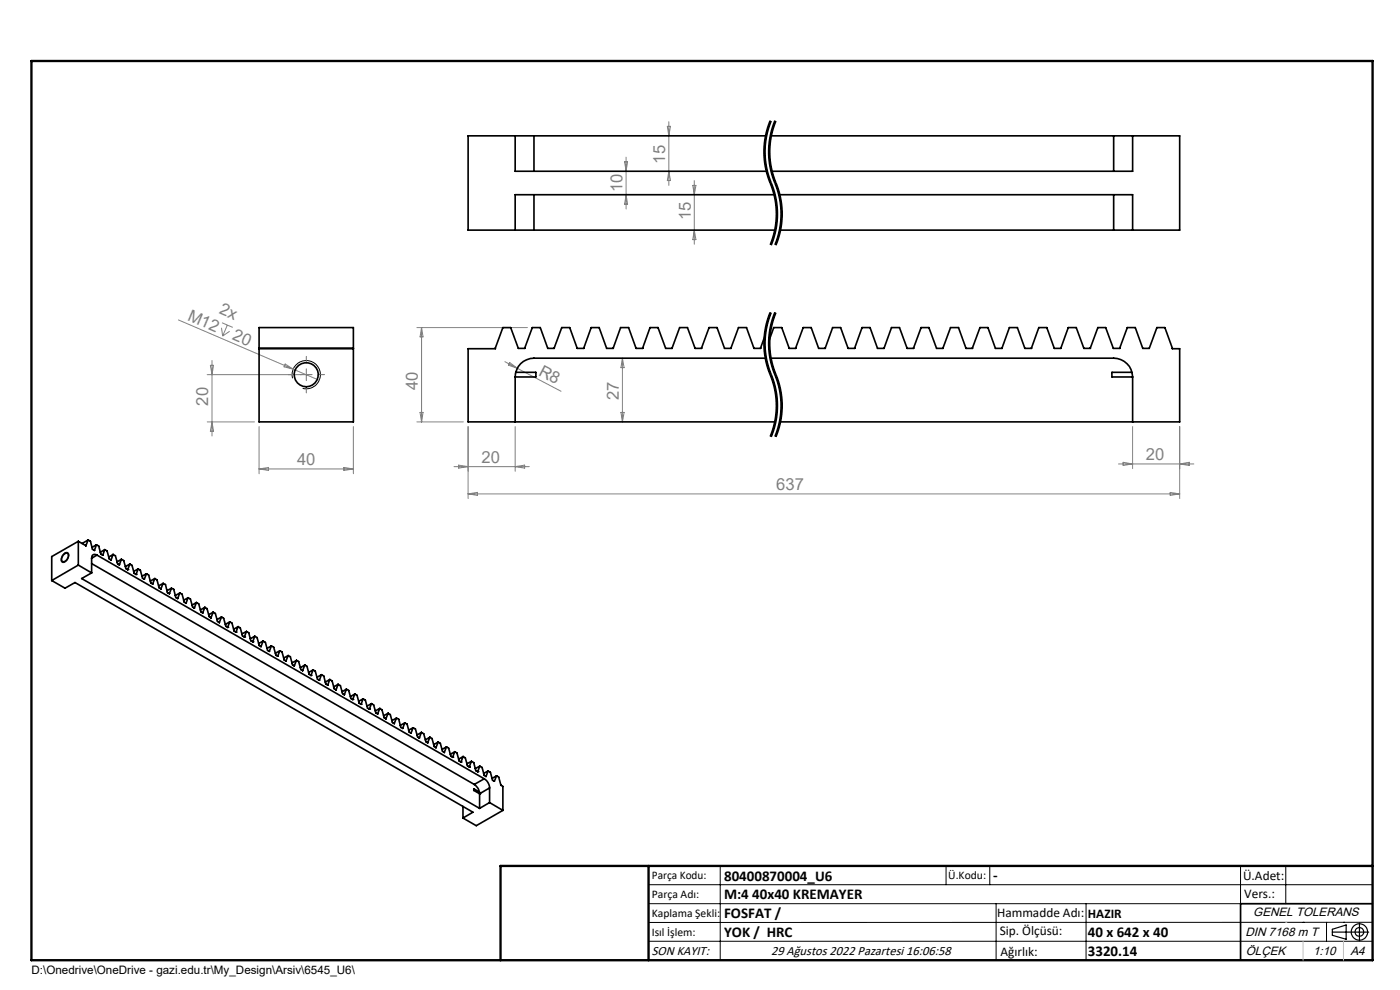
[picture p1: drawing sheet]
<svg xmlns="http://www.w3.org/2000/svg" width="297mm" height="210mm" viewBox="0 0 297 210" stroke-linecap="round" stroke-linejoin="round" font-family="sans-serif">
<g fill="none" stroke="#808080" stroke-width=".21">
<path d="M132.5 34.3h.6l-.3 2zM132.8 33.3v11M141.6 26.8h.6l-.3 2zM141.9 25.8v13.5M141.9 36.3l.3 2h-.6zM147 39.3h.6l-.3 2zM147.3 38.3v13.5M132.8 41.3l.3 2h-.6zM147.3 48.8l.3 2h-.6zM37.9 67.9l24.3 10.4M44 79.5h20M44.6 77.5h.7l-.3 2z"/>
<path d="M45 76.5v16M47 69.5l.2 1.8M47.1 68.5l2.3 1M48.2 69l-1 2.3M48.7 70.3l-1.5 1M60.5 77.2l1.7 1.1-1.9-.5zM62.2 78.3l5.5 2.4M88.4 69.5h23.5M89.4 69.5v20M89.4 69.5l.3 2h-.6zM107.1 76.7l2.6 1.4M108.1 76.9l1.6 1.2-1.9-.6z"/>
<path d="M109.7 78.1l9.3 4.9M132 76v13.5M132 76l.4 2h-.7zM44 89.5h10M45 89.5l.3 2h-.7zM55 90.5v10M55 99.5h20M55 99.5l2-.3v.6zM73 99.2l2 .3-2 .3zM75 90.5v10M88.4 89.5h9.9M89.1 87.5h.6l-.3 2z"/>
<path d="M96.3 99h16M97.3 98.7l2 .3-2 .3zM99.3 90.5v15.3M109.3 90.5v9.5M109.3 99l2-.3v.6zM131.7 87.5h.7l-.4 2zM237.3 98.4h16M238.3 98.1l2 .3-2 .3zM240.3 90.5v8.9M250.3 90.5v15.3M250.3 98.4l2-.3v.6zM99.3 104.8h151"/>
<path d="M99.3 104.8l2-.4v.7zM248.2 104.4l2.1 .4-2.1 .3z"/>
</g>
<g fill="none" stroke="#000" stroke-width=".21">
<path d="M162.1 34.3l.5 2.3M162.6 36.6l.5 1.7M162.7 27.2l-.6 3.5v3.6M163.1 27.3a16.9 16.9 0 0 0 .5 11.2M163.1 26.1l-.4 1.1M163.1 38.3l1 2.8M163.1 34.3l.5 2.3M163.3 25.6l-.2 .5M163.5 25.6a17.8 17.8 0 0 0 .5 14.6 17.1 17.1 0 0 1-.5 11.8M163.6 38.5l.1 .2zM163.6 36.6l.5 1.7M163.7 38.7a17.3 17.3 0 0 1 0 13.3"/>
<path d="M163.7 25.7l-.6 1.6M163.7 27.2l-.6 3.5v3.6M164.1 27.3a17.5 17.5 0 0 0 1 12.5l.8 3.5M164.1 38.3l1 2.8M164.3 25.6l-.6 1.6M164.5 25.6a17.8 17.8 0 0 0 .5 14.6 17.1 17.1 0 0 1-.5 11.8M164.7 25.7l-.6 1.6M163.5 51.4l-.2 .5M164.1 41.1l.4 2.3M164.2 49.1l-.7 2.3M164.5 43.4l.1 2.9-.4 2.8M164.5 51.4l-.2 .5"/>
<path d="M165.1 41.1l.4 2.3M165.2 49.1l-.7 2.3M165.5 43.4l.1 2.9-.4 2.8M165.9 47.5l-.5 2.3-.7 2.2M165.9 43.3l.1 1.8-.1 2.4M162 72.6a17.3 17.3 0 0 0 1.1 6.4M162.4 73.7v.6M162.4 74.3l.5 2.9M162.9 67.3l-.7 2.9-.2 2.4M162.9 77.2l.4 1.1M163 72.6a20.3 20.3 0 0 0 1.9 8.6l.4 1.7M163.1 66.8l-.2 .5"/>
<path d="M163.1 79l.8 2.2 .4 1.7M163.3 78.3l.3 .8M163.3 66.2l-.2 .6M163.4 73.7v.6M163.4 74.3l.5 2.9M163.5 66.3a17.8 17.8 0 0 0 .5 14.5 17.1 17.1 0 0 1-.5 11.8M163.6 79.1l.1 .3zM163.7 66.4l-.6 1.6-.5 2.3-.2 3.5M163.7 79.4l.9 2.8 .3 2.4M163.9 67.3l-.7 2.9-.2 2.4M163.9 77.2l.4 1.1M164.3 78.3l1 2.8 .6 2.9"/>
<path d="M164.3 66.2l-.4 1.1M164.5 66.3a17.8 17.8 0 0 0 .5 14.5 17.1 17.1 0 0 1-.5 11.8M164.7 66.4l-.6 1.6-.5 2.3-.2 3.5M62.1 80.2a3 3 0 0 1 2.6-3.7 3 3 0 0 1 3.2 3.2 3 3 0 0 1-3.7 2.7M164.3 82.9a17 17 0 0 1 0 6.3M164.3 89.2l-1 3.4M164.9 87.5l-.5 3-.7 2.2M164.9 84.6v2.9M165.3 82.9l.3 2.9-.3 3.4M165.3 89.2l-1 3.4M165.9 88.1l-.5 2.4-.7 2.2M165.9 84v.6"/>
<path d="M165.9 87.5v.6M165.9 84.6v2.9M13.5 117.5a.63 .63 0 0 1 .9-.3 .63 .63 0 0 1 .2 .9 1.24 1.24 0 0 1-1.4 1.2 1.32 1.32 0 0 1 .3-1.8zM137.6 187.7h153.6M137.6 191.7h153.6M137.6 199.7h153.6M152.8 183.7v20M200.7 183.7v4M210 183.7v4M211.3 191.7v12M230.4 191.7v12M263.2 183.7v20"/>
<path d="M272.8 183.7v8M276.4 195.6h.1M281.4 195.6v4.1M285 195.6h.1M291.2 195.6l-153.6 .1"/>
</g>
<path d="M163.5 25.6a17.1 17.1 0 0 0 0 13.2M163.5 38.8a17.1 17.1 0 0 1 0 13.2M164.5 25.6a17.1 17.1 0 0 0 0 13.2M164.5 38.8a17.1 17.1 0 0 1 0 13.2M163.5 66.3a17.1 17.1 0 0 0 0 13.2M163.5 79.5a17.1 17.1 0 0 1 0 13.1M164.5 66.3a17.1 17.1 0 0 0 0 13.2M164.5 79.5a17.1 17.1 0 0 1 0 13.1" fill="none" stroke="#000" stroke-width=".21" stroke-dasharray="6.3 1.3 1.3 1.3" stroke-dashoffset="1.5" stroke-linecap="butt"/>
<g fill="none" stroke="#000" stroke-width=".25">
<path d="M282.6 197.7h7.8M282.6 197.1l3-.9v3l-3-.8zM288.4 195.8v3.8M106.2 203.7h185"/>
<circle cx="288.4" cy="197.7" r="1.74"/>
<circle cx="288.4" cy="197.7" r=".93"/>
</g>
<path d="M62.5 79.5h-1.4M65 77v-1.4M67.5 79.5h1.4M65 82v1.3" fill="none" stroke="#808000" stroke-width=".21" stroke-dasharray="15.2 1.3 1.3 1.3"/>
<path d="M63.7 79.5h2.5M65 78.2v2.5" fill="none" stroke="#808000" stroke-width=".21"/>
<g fill="none" stroke="#000" stroke-width=".35">
<path d="M109.3 28.8h4M109.3 28.8v7.5h53.4M109.3 28.8h-10v20h10M113.3 28.8h49.2M113.3 28.8v7.5M163.5 28.8h72.8M236.3 28.8h4M236.3 28.8v7.5M240.3 28.8h10v20h-10M240.3 28.8v7.5h-76.6M109.3 48.8h4M113.3 48.8h51.2"/>
<path d="M113.3 41.3v7.5M164.3 41.3h-55v7.5M165.3 41.3h75v7.5M165.5 48.8h70.8M236.3 48.8h4M236.3 41.3v7.5M55 69.5h20v20h-20zM55 74h20M55 73.9h20M109.3 80v9.5M109.4 79h4.3v1h-4.4M162.2 71.4l-.8 2.5h-1.5l-1.5-4.4h-1.7l-1.6 4.4h-1.4l-1.6-4.4h-1.7l-1.6 4.4h-1.3l-1.7-4.4h-1.6l-1.6 4.4h-1.4l-1.6-4.4h-1.7l-1.6 4.4h-1.4l-1.6-4.4h-1.6l-1.6 4.4h-1.4l-1.6-4.4h-1.7l-1.5 4.4h-1.5l-1.5-4.4h-1.7l-1.6 4.4h-1.4l-1.6-4.4h-1.7l-1.6 4.4h-1.3l-1.7-4.4h-1.6l-1.6 4.5h-5.8v15.5h65.2"/>
<path d="M162.5 76h-49.2a4 4 0 0 0-4 4M163.2 72.1l.9-2.6h1.7l1.6 4.4h1.4l1.6-4.4h1.7l1.6 4.4h1.4l1.5-4.4h1.7l1.6 4.4h1.4l1.6-4.4h1.7l1.6 4.4h1.4l1.5-4.4h1.7l1.6 4.4h1.4l1.6-4.4h1.7l1.6 4.4h1.4l1.5-4.4h1.7l1.6 4.4h1.4l1.6-4.4h1.7l1.6 4.4h1.4l1.5-4.4h1.7l1.6 4.4h1.4l1.6-4.4h1.7l1.6 4.4h1.4l1.5-4.4h1.7l1.6 4.4h1.4l1.6-4.4h1.7l1.6 4.4h1.4l1.5-4.4h1.7l1.6 4.4h1.4l1.6-4.4h1.7l1.6 4.5h1.6v15.5h-84.8M163.4 76h72.9a4 4 0 0 1 4 4M240.1 79h-4.2v1h4.4M240.3 80v9.5M13.4 117.7l.2-.1a.53 .53 0 0 1 .7-.2 .53 .53 0 0 1 .2 .7 .98 .98 0 0 1-1.3 1l-.1-.4zM16.6 119.9l2.8 1.6M16.6 114.8v5.1M16.6 114.8l1.6 .9M16.6 119.9l-5.6 3.2M16.6 114.8l-5.6 3.3v5M18.2 115.7h.1"/>
<path d="M18.7 114.5l-.5 1.2M18.7 114.5l.5 .3 .4 1.7 .4 .2M18.7 114.5l-1.3 .8M19.4 118.4v3.1M19.4 119.5l81.2 46.9M20 116.7h.1M20.5 115.6l.5 .2 .4 1.7 .4 .2M20.5 115.6l-.5 1.1M20.5 115.6l-1 .5M20.6 117.7a.69 .69 0 0 0-.8 0 .69 .69 0 0 0-.4 .7M20.6 117.7l82.1 47.5M20.6 117.7l-1.2 .7"/>
<path d="M21.8 117.7h.1M22.2 116.6l.5 .3 .5 1.7 .4 .2M22.2 116.6l-.4 1.1M22.2 116.6l-.9 .5M23.5 118.8h.1M24 117.6l-.4 1.2M24 117.6l.5 .3 .4 1.7 .4 .2M24 117.6l-.9 .6M25.3 119.8h.1M25.8 118.6l.4 .3 .5 1.7 .4 .2M25.8 118.6l-.5 1.2M25.8 118.6l-1 .6"/>
<path d="M27.6 119.7l-.5 1.1M27.6 119.7l.4 .2 .5 1.7 .4 .2M27.6 119.7l-1 .5M11 123.1l2.8 1.7 2.1-1.2 84.4 48.7-2.1 1.2M19.4 121.5l-2.1 1.2 84.4 48.8M27.1 120.8h.1M28.8 121.8h.1M28.9 121.8h.1M29.3 120.7l-.4 1.1M29.3 120.7l.5 .3 .4 1.7 .4 .2 .5-1.2M29.3 120.7l-.9 .5M31.1 121.7l.4 .3 .5 1.7 .4 .2 .4-1.2"/>
<path d="M31.1 121.7l-1 .5M32.8 122.7l.5 .3 .5 1.7 .3 .2M32.8 122.7l-.9 .6M34.1 124.9h.1M34.6 123.7l-.5 1.2M34.6 123.7l.5 .3 .4 1.7 .4 .2M34.6 123.7l-.9 .6M35.9 125.9h.1M36.4 124.8l-.5 1.1M36.4 124.8l.5 .2 .4 1.7 .4 .2M36.4 124.8l-1 .5M37.7 126.9v.1"/>
<path d="M38.1 125.8l-.4 1.1M38.1 125.8l.5 .2 .5 1.7 .4 .3 .4-1.2M38.1 125.8l-.9 .5M39.9 126.8l.5 .3 .5 1.7 .3 .2M39.9 126.8l-1 .5M41.2 129h.1M41.7 127.8l.5 .3 .4 1.7 .4 .2M41.7 127.8l-.5 1.2M41.7 127.8l-1 .6M43 130h.1M43.5 128.8l-.5 1.2M43.5 128.8l.4 .3 .5 1.7 .4 .2"/>
<path d="M43.5 128.8l-1 .6M44.7 131h.1M45.2 129.8l-.4 1.2M45.2 129.8l.5 .3 .4 1.7 .4 .3M45.2 129.8l-.9 .6M46.5 132v.1M47 130.9l-.5 1.1M47 130.9l.4 .3 .5 1.6 .4 .3M47 130.9l-1 .5M48.3 133.1h.1M48.8 131.9l-.5 1.2M48.8 131.9l.4 .3 .5 1.7 .4 .2"/>
<path d="M48.8 131.9l-1 .6M50.1 134.1h.1M50.5 132.9l-.4 1.2M50.5 132.9l.5 .3 .4 1.7 .5 .2M50.5 132.9l-.9 .6M51.8 135.1h.1M51.9 135.1h.1M52.3 133.9l-.4 1.2M52.3 133.9l.5 .3 .4 1.7 .4 .2M52.3 133.9l-1 .6M53.6 136.1h.1M54 135l.5 .2 .5 1.7 .4 .3 .4-1.2"/>
<path d="M54 135l-.4 1.1M54 135l-.9 .5M55.8 136l.5 .3 .5 1.7 .3 .2M55.8 136l-.9 .5M57.1 138.1v.1M57.6 137l.5 .3 .4 1.7 .4 .2M57.6 137l-.5 1.1M57.6 137l-.9 .5M58.9 139.2h.1M59.4 138l-.5 1.2M59.4 138l.4 .3 .5 1.7 .4 .2M59.4 138l-1 .6"/>
<path d="M61.1 139.1l-.4 1.1M61.1 139.1l.5 .2 .5 1.7 .3 .2M61.1 139.1l-.9 .5M60.7 140.2h-.1M62.4 141.2h.1M62.9 140.1l-.5 1.1M62.9 140.1l.5 .2 .4 1.7 .4 .3M62.9 140.1l-1 .5M64.2 142.2v.1M64.7 141.1l-.5 1.1M64.7 141.1l.4 .2 .5 1.7 .4 .3M64.7 141.1l-1 .5"/>
<path d="M66 143.3h.1M66.4 142.1l-.4 1.2M66.4 142.1l.5 .3 .4 1.7 .5 .2M66.4 142.1l-.9 .6M67.7 144.3h.1M68.2 143.1l.5 .3 .4 1.7 .4 .2M68.2 143.1l-.4 1.2M68.2 143.1l-1 .6M69.5 145.3h.1M70 144.1l.4 .3 .5 1.7 .4 .2M70 144.1l-.5 1.2M70 144.1l-1 .6"/>
<path d="M71.3 146.3h.1M71.7 145.2l.5 .2 .5 1.7 .4 .2M71.7 145.2l-.4 1.1M71.7 145.2l-.9 .5M73 147.3h.1M73.5 146.2l-.4 1.1M73.5 146.2l.5 .3 .4 1.7 .4 .2M73.5 146.2l-.9 .5M74.8 148.4h.1M75.3 147.2l-.5 1.2M75.3 147.2l.4 .3 .5 1.7 .4 .2M75.3 147.2l-1 .6"/>
<path d="M76.6 149.4h.1M77 148.2l-.4 1.2M77 148.2l.5 .3 .5 1.7 .4 .2M77 148.2l-.9 .6M78.4 150.4h.1M78.8 149.3l-.4 1.1M78.8 149.3l.5 .2 .4 1.7 .4 .2M78.8 149.3l-.9 .5M80.1 151.4h.1M80.6 150.3l-.5 1.1M80.6 150.3l.4 .3 .5 1.7 .4 .2 .4-1.2M80.6 150.3l-1 .5"/>
<path d="M82.3 151.3l.5 .3 .5 1.7 .3 .2 .5-1.2M82.3 151.3l-.9 .5M84.1 152.3l.5 .3 .4 1.7 .4 .2M84.1 152.3l-1 .6M85.4 154.5h.1M85.9 153.3l-.5 1.2M85.9 153.3l.5 .3 .4 1.7 .4 .2 .4-1.1M85.9 153.3l-1 .6M87.6 154.4l.5 .2 .5 1.7 .4 .2M87.6 154.4l-.9 .5M88.9 156.5h.1M89.4 155.4l-.4 1.1"/>
<path d="M89.4 155.4l.5 .2 .4 1.7 .4 .2M89.4 155.4l-.9 .5M90.7 157.5h.1M91.2 156.4l-.5 1.1M91.2 156.4l.5 .3 .4 1.7 .4 .2M91.2 156.4l-1 .5M92.5 158.6h.1M93 157.4l-.5 1.2M93 157.4l.4 .3 .5 1.7 .4 .2M93 157.4l-1 .6M94.2 159.6h.1M94.7 158.4l-.4 1.2"/>
<path d="M94.7 158.4l.5 .3 .4 1.7 .4 .2M94.7 158.4l-.9 .6M96.5 159.4l-.5 1.2M96.5 159.4l.4 .3 .5 1.7 .4 .3M96.5 159.4l-1 .6M96 160.6h.1M97.8 161.6h.1M98.2 171.1v2.4M98.2 160.5l-.4 1.1M98.2 160.5l.5 .3 .5 1.6 .4 .3M98.2 160.5l-.9 .5M99.6 162.7h.1"/>
<path d="M100 161.5l.5 .3 .4 1.7 .5 .2M100 161.5l-.4 1.2M100 161.5l-.9 .5M100.6 166.4a2.6 2.6 0 0 1 1.1 1.6M101.3 163.7h.1M101.4 163.7h.1M101.7 168l-1.2-.7v.4l1.2 .7M101.7 168v.4M101.7 168.4h.1M101.7 168.4v3.1M101.8 162.5l-.4 1.2M101.8 162.5l.5 .3 .4 1.7 .4 .2 .4-1.2"/>
<path d="M101.8 162.5l-1 .5M102.7 165.2a2.42 2.42 0 0 1 1.2 1.9M102.7 165.2l-2.1 1.2M103.5 163.5l.5 .3 .5 1.7 .4 .2 .4-1.1M103.5 163.5l-.9 .6M103.9 170.2l2.8 1.7M103.9 167.1v3.1M103.9 170.2l-2.2 1.3M103.9 167.1l-2.2 1.3M105.3 164.6l.5 .2 .5 1.8 .4 .2v5.1M105.3 164.6l-.9 .5M106.7 171.9l-5.7 3.2-2.8-1.6"/>
<path d="M291.2 191.7h-28v12"/>
<circle cx="65" cy="79.5" r="2.56"/>
</g>
<path d="M6.7 12.9h284.5v190.8h-284.5zM137.6 183.7v20M291.2 183.7h-185v20" fill="none" stroke="#000" stroke-width=".5"/>
<path d="M276.4 199.7v4M285 199.7v4" fill="none" stroke="#c0c0c0" stroke-width=".21"/>
<path d="M272.8 195.6h.1" fill="none" stroke="#c0c0c0" stroke-width=".25"/>
<g font-size="3.5" fill="#808080">
<text x="141.1" y="34.7" transform="rotate(-90 141.1 34.7)">15</text>
<text x="132.1" y="40.7" transform="rotate(-90 132.1 40.7)">10</text>
<text x="146.5" y="46.7" transform="rotate(-90 146.5 46.7)">15</text>
<text x="39.6" y="67.8" transform="rotate(23 39.6 67.8)">M12</text>
<text x="46.3" y="66.5" transform="rotate(23 46.3 66.5)">2x</text>
<text x="49.1" y="71.9" transform="rotate(23 49.1 71.9)">20</text>
<text x="88.7" y="82.8" transform="rotate(-90 88.7 82.8)">40</text>
<text x="114.1" y="79.5" transform="rotate(28 114.1 79.5)">R8</text>
<text x="44.2" y="86" transform="rotate(-90 44.2 86)">20</text>
<text x="131.3" y="84.9" transform="rotate(-90 131.3 84.9)">27</text>
<text x="63" y="98.7">40</text>
<text x="102.2" y="98.2">20</text>
<text x="243.1" y="97.6">20</text>
<text x="164.7" y="104">637</text>
</g>
<g font-size="3.2">
<text x="153.6" y="186.8">80400870004_U6</text>
<text x="153.6" y="190.8">M:4 40x40 KREMAYER</text>
<text x="210.7" y="186.6">-</text>
<text x="153.6" y="194.8">FOSFAT /</text>
<text x="153.6" y="198.8">YOK / HRC</text>
<text x="230.8" y="198.7">40 x 642 x 40</text>
<text x="230.8" y="202.8">3320.14</text>
</g>
<g font-size="2.8">
<text x="263.7" y="186.7">Ü.Adet:</text>
<text x="263.9" y="190.5">Vers.:</text>
<text x="211.5" y="194.5">Hammadde Adı:</text>
<text x="230.8" y="194.7">HAZIR</text>
<text x="138.3" y="202.6">SON KAYIT:</text>
<text x="163.6" y="202.6">29 Ağustos 2022 Pazartesi 16:06:58</text>
<text x="212.1" y="198.4">Sip. Ölçüsü:</text>
<text x="212.2" y="202.7">Ağırlık:</text>
</g>
<g font-size="2.6">
<text x="265.9" y="194.4">GENEL TOLERANS</text>
<text x="264.2" y="198.5">DIN 7168 m T</text>
<text x="264.3" y="202.6">ÖLÇEK</text>
<text x="278.5" y="202.6">1:10</text>
<text x="286.5" y="202.6">A4</text>
</g>
<g font-size="2.5">
<text x="138.3" y="186.4">Parça Kodu:</text>
<text x="138.3" y="190.5">Parça Adı:</text>
<text x="201.2" y="186.5">Ü.Kodu:</text>
<text x="138.3" y="194.5">Kaplama Şekli:</text>
<text x="138.3" y="198.6">Isıl İşlem:</text>
<text x="6.7" y="206.7">D:\Onedrive\OneDrive - gazi.edu.tr\My_Design\Arsiv\6545_U6\</text>
</g>
</svg>
